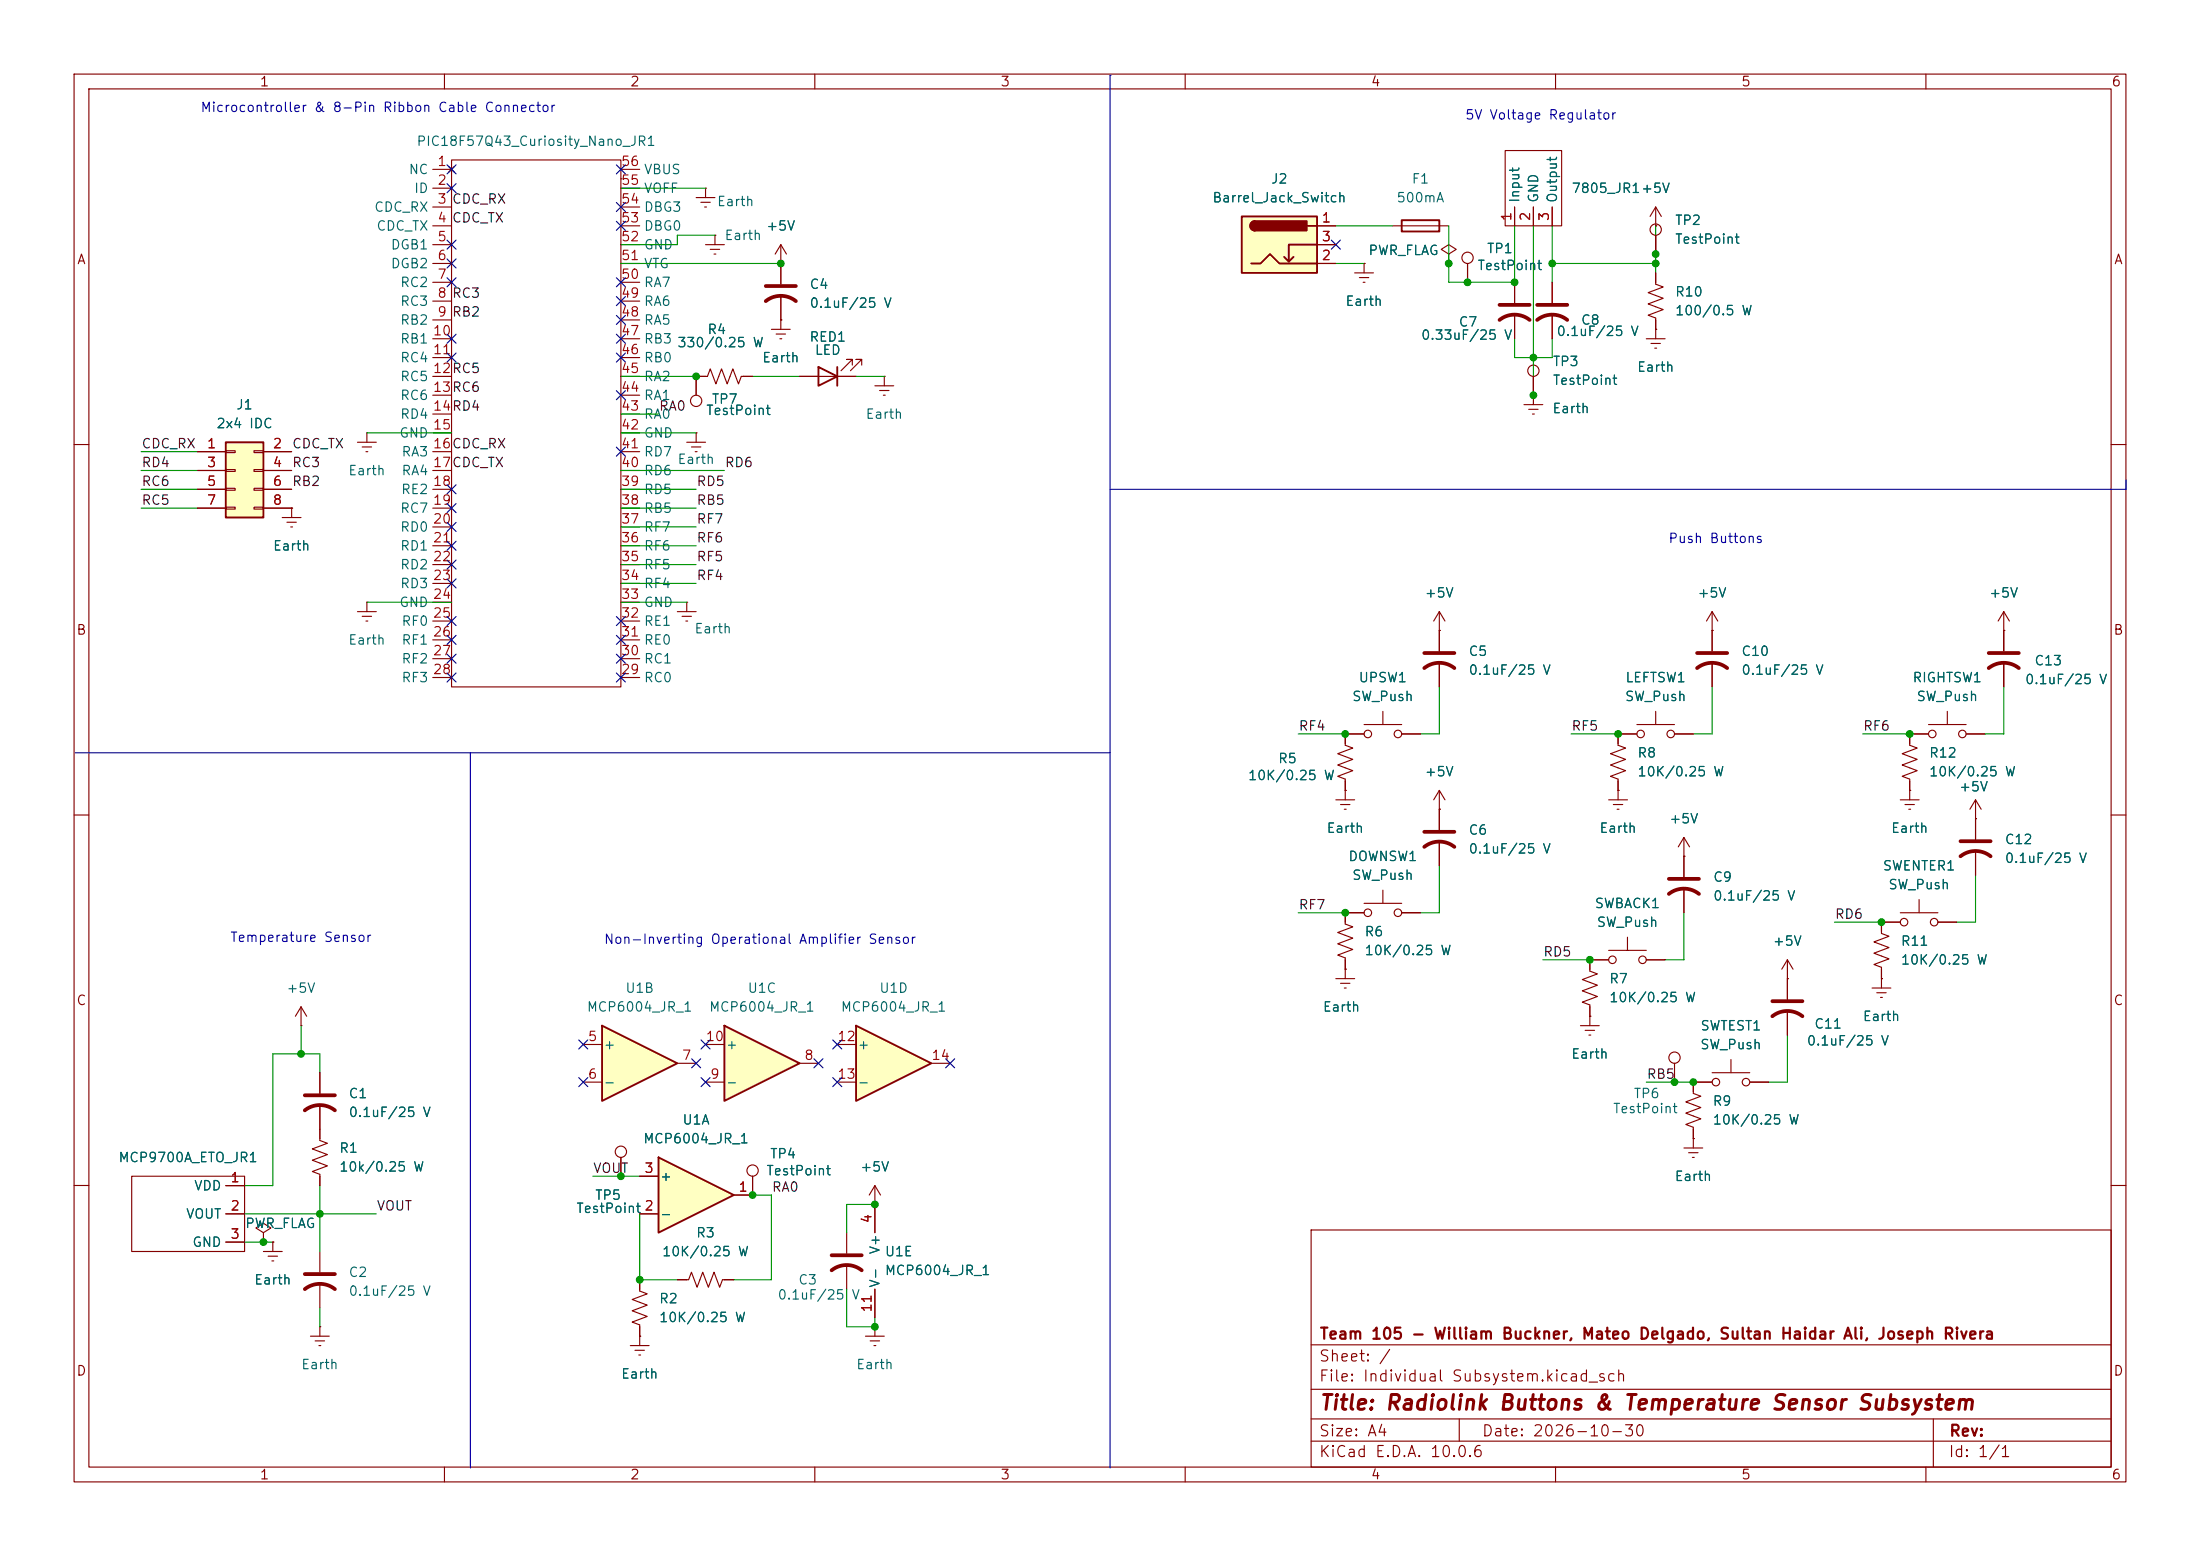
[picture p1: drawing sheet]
<svg xmlns="http://www.w3.org/2000/svg" width="297mm" height="210mm" viewBox="0 0 297 210" stroke-linecap="round" stroke-linejoin="round" font-family="sans-serif">
<g fill="none" stroke="#840000" stroke-width=".15">
<path d="M10 10h277v190h-277zM12 12h273v186h-273zM60 10v2M110 10v2M160 10v2M210 10v2M260 10v2M58.4 22.9h2.6M58.4 25.4h2.6M58.4 27.9h2.6M58.4 30.5h2.6M58.4 33h2.6"/>
<path d="M58.4 35.6h2.6M58.4 38.1h2.6M60.6 22.5l.7 .7M61 21.6h22.8v71.1h-22.8zM61.3 22.5l-.7 .7M83.8 24.1h.1M83.8 22.9h2.6M83.8 25.4h2.6M83.8 27.9h2.6M83.8 30.5h2.6M83.8 33h2.6M83.8 35.6h2.6"/>
<path d="M83.8 38.1h2.6M105.4 35.6v2.8M105.4 39.9v4.6M58.4 45.7h2.6M58.4 40.6h2.6M58.4 43.2h2.6M58.4 48.3h2.6M58.4 50.8h2.6M58.4 53.3h2.6M58.4 55.9h2.6M58.4 58.4h2.6M83.8 45.7h2.6"/>
<path d="M83.8 40.6h2.6M83.8 43.2h2.6M83.8 48.3h2.6M83.8 50.8h2.6M83.8 53.3h2.6M83.8 55.9h2.6M83.8 58.4h2.6M92.7 59.7h2.5M94 58.4h.1M94 58.4v1.3M104.1 44.5h2.6M104.8 45.1h1.2"/>
<path d="M105.3 45.7h.2M105.4 43.2h.1M107.9 50.8h7.7M115.1 49.3v-.8h-.8h.8l-1.6 1.5M116.3 49.3v-.8h-.7h.7l-1.5 1.5M118.1 52.1h2.5M118.7 52.7h1.3M119.3 53.3h.2M119.4 50.8h.1M119.4 50.8v1.3M10 60h2M58.4 61h2.6"/>
<path d="M58.4 63.5h2.6M58.4 66h2.6M58.4 68.6h2.6M58.4 71.1h2.6M58.4 73.7h2.6M58.4 76.2h2.6M58.4 78.7h2.6M83.8 61h2.6M83.8 63.5h2.6M83.8 66h2.6M83.8 68.6h2.6M83.8 71.1h2.6"/>
<path d="M83.8 73.7h2.6M83.8 76.2h2.6M83.8 78.7h2.6M93.3 60.3h1.3M93.9 61h.2M285 60h2M58.4 81.3h2.6M58.4 83.8h2.6M58.4 86.4h2.6M58.4 88.9h2.6M58.4 91.4h2.6M83.8 81.3h2.6"/>
<path d="M83.8 83.8h2.6M83.8 86.4h2.6M83.8 88.9h2.6M83.8 91.4h2.6M194.3 85.1h.1M194.3 82.6v5.3M194.3 89.4v3.3M194.3 82.6l-.8 1.2M194.3 82.6l.8 1.2M218.4 99.1v1.5l1.1 .4-2.1 .7 2.1 .8-2.1 .8 2.1 .7-2.1 .8 1 .4v2.8M270.5 85.1h.1M270.5 82.6l-.8 1.2"/>
<path d="M270.5 82.6l.8 1.2M270.5 82.6v2.5M10 110h2M217.2 108h2.5M217.8 108.6h1.3M218.3 109.2h.3M218.4 106.7h.1M227.3 115.6h.1M227.3 113l-.7 1.3M227.3 113l.8 1.3M227.3 113v5.4M227.3 119.9v3.3"/>
<path d="M285 110h2M10 160h2M91.4 172.7h1.6l.3-1 .8 2 .8-2 .7 2 .8-2 .8 2 .3-1h1.6M177 166h108v32h-108zM285 160h2M60 198v2M110 198v2M160 198v2M177 194.5h108M177 191.5h108M177 187.5h108M177 181.5h108"/>
<path d="M197 191.5v3M210 198v2M260 198v2M261 191.5v6.5"/>
</g>
<path d="M103.4 38.6h4M103.4 40.6a3.3 3.3 0 0 1 4 0M192.3 90.2a3.3 3.3 0 0 1 4 0M192.3 88.1h4M225.3 118.6h4.1M225.3 120.7a3.3 3.3 0 0 1 4.1 0" fill="none" stroke="#840000" stroke-width=".51"/>
<path d="M110.5 49.5l2.5 1.3-2.5 1.3zM113 49.5v2.6" fill="none" stroke="#840000" stroke-width=".25"/>
<path d="M88.9 156.2l10.2 5.1-10.2 5.1z" fill="#ffffc2"/>
<path d="M88.9 156.2l10.2 5.1-10.2 5.1z" fill="none" stroke="#840000" stroke-width=".25"/>
<g fill="none" stroke="#840000" stroke-width=".15">
<path d="M94 26.7h2.5M94.6 27.3h1.3M95.1 27.9h.3M95.2 25.4h.1M95.2 25.4v1.3M204.5 38.1v2.8M209.5 38.1v2.8M223.5 36.8v1.6l1 .3-2 .8 2 .8-2 .7 2 .8-2 .7 1 .4v2.8M223.5 30.5h.1M223.5 27.9v2.6M223.5 31.8v2.5M223.5 27.9l-.7 1.3"/>
<path d="M223.5 27.9l.8 1.3M204.5 42.4v3.3M209.5 42.4v3.3M222.2 45.7h2.6M222.9 46.4h1.3M223.4 47h.2M223.5 44.5h.1M91.4 82.6h2.6M92.1 83.2h1.2M92.6 83.8h.2M92.7 81.3h.1M92.7 81.3v1.3"/>
<path d="M181.6 99.1v1.5l1 .4-2 .7 2 .8-2 .8 2 .7-2 .8 1 .4v1.5M260.3 99.1h-2.5v1.5l1 .4-2 .7 2 .8-2 .8 2 .7-2 .8 1 .4v1.5M260.3 97.8h5.1M262.9 96v1.8M265.4 99.1h2.6M270.5 85.1v2.8M270.5 89.4v3.3M86.4 158.8h2.5M226.1 143.5v2.6M86.4 163.8h2.5M99.1 161.3h2.5M118.1 179.1h.1"/>
<path d="M118.1 179.1v1.2M116.8 180.3h2.6M117.5 181h1.2M118 181.6h.2"/>
<circle cx="223.5" cy="31" r=".76"/>
<circle cx="260.9" cy="99.1" r=".51"/>
<circle cx="264.9" cy="99.1" r=".51"/>
<circle cx="226.1" cy="142.7" r=".76"/>
</g>
<path d="M202.4 43.2a3.3 3.3 0 0 1 4.1 0M202.4 41.1h4.1M207.5 43.2a3.3 3.3 0 0 1 4.1 0M207.5 41.1h4.1M268.5 90.2a3.3 3.3 0 0 1 4 0M268.5 88.1h4" fill="none" stroke="#840000" stroke-width=".51"/>
<path d="M115.6 138.4l10.1 5.1-10.1 5.1z" fill="#ffffc2"/>
<path d="M115.6 138.4l10.1 5.1-10.1 5.1z" fill="none" stroke="#840000" stroke-width=".25"/>
<g fill="none" stroke="#840000" stroke-width=".15">
<path d="M182.9 36.8h2.5M183.5 37.5h1.3M184 38.1h.3M184.1 35.6h.1M184.1 35.6v1.2M198.1 35.6v2.5M205.7 54.6h2.6M206.4 55.2h1.2M206.9 55.9h.2M207 53.3h.1M207 50.8v3.8M48.3 82.6h2.5"/>
<path d="M48.9 83.2h1.3M49.4 83.8h.3M49.5 81.3h.1M49.5 81.3v1.3M218.4 99.1h2.6M221 97.8h5.1M223.5 96v1.8M226.1 99.1h2.5M231.1 85.1h.1M231.1 82.6l-.7 1.2M231.1 82.6l.8 1.2M231.1 82.6v2.5"/>
<path d="M113 141h2.6M113 146.1h2.6M125.7 143.5h2.6M35.6 166.4l1-.7-1-.6-1.1 .6 1.1 .7v1.2M35.6 167.6h.1M43.2 179.1h.1M43.2 168.9v2.8M43.2 173.2v3.3M43.2 179.1v1.2M118.1 162.6h.1M118.1 160v6.4M118.1 174v3.8"/>
<path d="M118.1 160l-.8 1.3M118.1 160l.8 1.3M41.9 180.3h2.5M42.5 181h1.3M43.1 181.6h.2"/>
<circle cx="198.1" cy="34.8" r=".76"/>
<circle cx="207" cy="50" r=".76"/>
<circle cx="221.5" cy="99.1" r=".51"/>
<circle cx="225.6" cy="99.1" r=".51"/>
</g>
<path d="M41.1 174a3.3 3.3 0 0 1 4.1 0M41.1 172h4.1" fill="none" stroke="#840000" stroke-width=".51"/>
<path d="M167.6 29.2h10.2v7.6h-10.2z" fill="#ffffc2"/>
<path d="M167.6 29.2h10.2v7.6h-10.2zM168.9 35.6h1.3l1.2-1.3 1.3 1.3h5.1M169.4 29.8a.64 .64 0 0 0-.6 .7 .64 .64 0 0 0 .6 .6M174.6 34.7l-.6 .6M176.5 30.5h1.3M177.8 33h-3.8v2.3l-.6-.6" fill="none" stroke="#840000" stroke-width=".25"/>
<g fill="#840000" stroke="#840000" stroke-width=".25">
<path d="M169 30l.4-.2v1.3a.63 .63 0 0 1-.6-.4 .63 .63 0 0 1 .2-.7z"/>
<path d="M169.4 29.8h7v1.3h-7z"/>
</g>
<g fill="none" stroke="#840000" stroke-width=".15">
<path d="M177.8 30.5h2.5M177.8 35.6h2.5M177.8 33h2.5M195.6 34.3l1-.6-1-.7-1 .7 1 .6v1.3M195.6 35.6h.1M38.1 69.9h2.5M38.7 70.5h1.3M39.2 71.1h.3M39.4 68.6h.1M39.4 68.6v1.3M231.1 85.1v2.8M231.1 89.4v3.3"/>
<path d="M241.3 132.1h.1M241.3 129.5l-.8 1.3M241.3 129.5l.8 1.3M241.3 129.5v5.4M241.3 136.4v3.3M254 124.5v1.5l1 .4-2 .7 2 .8-2 .8 2 .7-2 .8 1 .4v1.5M35.6 168.9h2.5M36.2 169.5h1.3M36.7 170.2h.3M36.8 167.6h.1M36.8 167.6v1.3"/>
</g>
<path d="M229.1 90.2a3.3 3.3 0 0 1 4.1 0M229.1 88.1h4.1M239.3 137.2a3.3 3.3 0 0 1 4 0M239.3 135.1h4" fill="none" stroke="#840000" stroke-width=".51"/>
<path d="M30.5 59.7h5.1v10.2h-5.1z" fill="#ffffc2"/>
<path d="M30.5 59.7h5.1v10.2h-5.1z" fill="none" stroke="#840000" stroke-width=".25"/>
<g fill="none" stroke="#840000" stroke-width=".15">
<path d="M26.7 61h3.8M26.7 63.5h3.8M26.7 66h3.8M26.7 68.6h3.8M30.5 60.8h1.2v.3h-1.2zM30.5 63.4h1.2v.2h-1.2zM30.5 65.9h1.2v.3h-1.2zM30.5 68.5h1.2v.2h-1.2zM34.3 60.8h1.3v.3h-1.3zM34.3 63.4h1.3v.2h-1.3zM34.3 65.9h1.3v.3h-1.3zM34.3 68.5h1.3v.2h-1.3z"/>
<path d="M35.6 61h3.8M35.6 63.5h3.8M35.6 66h3.8M35.6 68.6h3.8M213.4 138.4h2.5M214 139.1h1.3M214.5 139.7h.3M214.6 137.2h.1M217.2 129.5h-2.6v1.6l1 .3-2 .8 2 .8-2 .7 2 .8-2 .8 1 .3v2.8M217.2 128.3h5M219.7 126.5v1.8M222.2 129.5h2.6"/>
<path d="M252.7 133.4h2.6M253.4 134h1.2M253.9 134.6h.2M254 132.1h.1M254 132.1v1.3M17.8 158.8h15.2v10.1h-15.2zM227.3 154.9h2.6M228 155.6h1.2M228.5 156.2h.2M228.6 153.7h.1M231.1 146.1h-2.5v1.5l1 .4-2 .7 2 .8-2 .7 2 .8-2 .8 1 .3v2.8M231.1 144.8h5.1"/>
<path d="M233.7 143v1.8M236.2 146.1h2.6M30.5 160h2.5M30.5 163.8h2.5M30.5 167.6h2.5"/>
<circle cx="217.7" cy="129.5" r=".51"/>
<circle cx="221.7" cy="129.5" r=".51"/>
<circle cx="231.6" cy="146.1" r=".51"/>
<circle cx="235.7" cy="146.1" r=".51"/>
</g>
<path d="M97.8 138.4l10.1 5.1-10.1 5.1z" fill="#ffffc2"/>
<path d="M97.8 138.4l10.1 5.1-10.1 5.1z" fill="none" stroke="#840000" stroke-width=".25"/>
<path d="M43.2 149.1v4.8l1 .4-2 .8 2 .7-2 .8 2 .8-2 .7 1 .4v1.5M43.2 144.8v2.8M95.2 146.1h2.6M95.2 141h2.6M107.9 143.5h2.6" fill="none" stroke="#840000" stroke-width=".15"/>
<path d="M41.1 149.9a3.3 3.3 0 0 1 4.1 0M41.1 147.8h4.1" fill="none" stroke="#840000" stroke-width=".51"/>
<path d="M81.3 138.4l10.1 5.1-10.1 5.1z" fill="#ffffc2"/>
<path d="M189.2 29.7h5.1v1.5h-5.1zM81.3 138.4l10.1 5.1-10.1 5.1z" fill="none" stroke="#840000" stroke-width=".25"/>
<g fill="none" stroke="#840000" stroke-width=".15">
<path d="M95.2 33h2.6M95.9 33.7h1.3M96.4 34.3h.2M96.5 31.8h.1M96.5 31.8v1.2M105.4 35.6h.1M105.4 33l-.8 1.3M105.4 33l.8 1.3M105.4 33v5.4M105.4 39.9v3.3M177.8 30.5h2.5M177.8 33h2.5"/>
<path d="M177.8 35.6h2.5M184.1 35.6h.1M188 30.5h7.6M195.6 35.6h.1M198.1 35.6v2.5M203.2 20.3h7.6v10.2h-7.6zM204.5 27.9v2.6M204.5 38.1v2.8M207 27.9v2.6M209.5 27.9v2.6M209.5 38.1v2.8M223.5 30.5h.1"/>
<path d="M223.5 31.8v2.5M223.5 36.8v1.3M48.3 59.7h2.5M49.5 58.4h.1M49.5 58.4v1.3M101.6 50.8h-1.5l-.4 1-.8-2-.7 2-.8-2-.8 2-.7-2-.4 1h-1.5v2.5M105.4 43.2h.1M107.9 50.8h2.6M113 50.8h2.6M204.5 42.4v3.3M207 53.3h.1M207 50.8v2.5"/>
<path d="M209.5 42.4v3.3M223.5 44.5h.1M223.5 43.2v1.3M26.7 61h3.8M26.7 63.5h3.8M26.7 66h3.8M26.7 68.6h3.8M35.6 61h3.8M35.6 63.5h3.8M35.6 66h3.8M35.6 68.6h3.8M39.4 68.6h.1"/>
<path d="M48.9 60.3h1.3M49.4 61h.3M184.1 99.1h-2.5v1.2M184.1 97.8h5.1M186.7 96v1.8M189.2 99.1h2.6M194.3 85.1h.1M194.3 85.1v2.8M194.3 89.4v3.3M221 99.1h-2.6v1.2M226.1 99.1h2.5M231.1 85.1h.1"/>
<path d="M231.1 85.1v2.8M231.1 89.4v3.3M260.3 99.1h-2.5v1.2M265.4 99.1h2.6M270.5 85.1h.1M270.5 85.1v2.8M270.5 89.4v3.3M180.3 108h2.6M181 108.6h1.2M181.5 109.2h.2M181.6 106.7h.1M181.6 105.4v2.6"/>
<path d="M194.3 109.2h.1M194.3 106.7v5.3M194.3 113.5v3.3M194.3 106.7l-.8 1.3M194.3 106.7l.8 1.3M218.4 106.7h.1M218.4 105.4v1.3M227.3 115.6h.1M227.3 115.6v2.8M227.3 119.9v3.3M256.5 108h2.6M257.2 108.6h1.2"/>
<path d="M257.7 109.2h.2M257.8 106.7h.1M257.8 105.4v2.6M266.7 110.5h.1M266.7 108l-.8 1.2M266.7 108l.8 1.2M266.7 108v5.3M266.7 114.8v3.3M40.6 138.4h.1M40.6 135.9l-.7 1.3M40.6 135.9l.8 1.3M40.6 135.9v2.5"/>
<path d="M180.3 132.1h2.6M181 132.7h1.2M181.5 133.4h.2M181.6 130.8h.1M184.1 123.2h-2.5v1.5l1 .4-2 .8 2 .7-2 .8 2 .7-2 .8 1 .4v2.8M184.1 121.9h5.1M186.7 120.1v1.8M189.2 123.2h2.6M214.6 137.2h.1M214.6 135.9v1.3M217.2 129.5h-2.6v1.3M222.2 129.5h2.6"/>
<path d="M241.3 132.1h.1M241.3 132.1v2.8M241.3 136.4v3.3M254 132.1h.1M254 130.8v1.3M256.5 123.2h5.1M256.5 124.5h-2.5v1.2M259.1 121.4v1.8M261.6 124.5h2.6M43.2 144.8v2.8M43.2 149.1v4.6M43.2 158.8v1.2"/>
<path d="M78.7 141h2.6M78.7 146.1h2.6M83.8 156.2v2.6M86.4 158.8h2.5M91.4 143.5h2.6M101.6 158.8v2.5h-2.5M228.6 153.7h.1M228.6 152.4v1.3M231.1 146.1h-2.5v1.2M236.2 146.1h2.6M30.5 160h2.5M30.5 163.8h2.5"/>
<path d="M30.5 167.6h2.5M35.6 167.6h.1M36.8 167.6h.1M86.4 172.7v1.5l1 .4-2.1 .8 2.1 .7-2.1 .8 2.1 .8-2.1 .7 1.1 .4v2.8M86.4 163.8h2.5M91.4 172.7h1.3M97.8 172.7h1.3M114.3 166.4v2.8M114.3 170.7v3.3M118.1 162.6h.1M118.1 162.6v3.8M118.1 174v3.8"/>
<path d="M85.1 181.6h2.5M85.7 182.2h1.3M86.2 182.9h.3M86.4 180.3h.1"/>
<circle cx="94" cy="54.1" r=".76"/>
<circle cx="184.7" cy="99.1" r=".51"/>
<circle cx="188.7" cy="99.1" r=".51"/>
<circle cx="184.7" cy="123.2" r=".51"/>
<circle cx="188.7" cy="123.2" r=".51"/>
<circle cx="257" cy="124.5" r=".51"/>
<circle cx="261.1" cy="124.5" r=".51"/>
<circle cx="83.8" cy="155.4" r=".76"/>
<circle cx="101.6" cy="158" r=".76"/>
</g>
<path d="M192.3 114.3a3.3 3.3 0 0 1 4 0M192.3 112.3h4M264.7 115.6a3.3 3.3 0 0 1 4 0M264.7 113.5h4M112.3 171.5a3.3 3.3 0 0 1 4 0M112.3 169.4h4" fill="none" stroke="#840000" stroke-width=".51"/>
<path d="M149.9 10.2h.1M149.9 10.2v187.9M287 64.8v1.2h-137.1M10.2 101.6h139.7M63.5 101.6v96.5" fill="none" stroke="#0000c2" stroke-width=".15"/>
<g fill="none" stroke="#009600" stroke-width=".15">
<path d="M83.8 35.6h21.6M83.8 25.4h11.4M96.5 31.8h-5.1v1.2h-7.6M180.3 30.5h7.7M180.3 35.6h3.8M195.6 30.5v7.6h8.9v-7.6M207 30.5v22.8M209.5 30.5v7.6M209.5 35.6h14M223.5 30.5v6.3M49.5 58.4h11.5M83.8 58.4h10.2"/>
<path d="M83.8 55.9h5.1M83.8 50.8h10.2M101.6 50.8h6.3M115.6 50.8h3.8M204.5 45.7v2.6h5v-2.6M19 63.5h7.7M19 61h7.7M19 68.6h7.7M19 66h7.7M83.8 63.5h14M83.8 68.6h10.2M83.8 66h10.2"/>
<path d="M83.8 78.7h10.2M83.8 71.1h10.2M83.8 73.7h10.2M83.8 76.2h10.2M49.5 81.3h11.5M83.8 81.3h8.9M175.3 99.1h6.3M194.3 92.7v6.4h-2.5M212.1 99.1h6.3M231.1 92.7v6.4h-2.5M251.5 99.1h6.3M270.5 92.7v6.4h-2.5"/>
<path d="M194.3 116.8v6.4h-2.5M266.7 118.1v6.4h-2.5M40.6 138.4v3.8M175.3 123.2h6.3M208.3 129.5h6.3M227.3 123.2v6.3h-2.5M241.3 139.7v6.4h-2.5M247.6 124.5h6.4M43.2 144.8v-2.6h-6.4v17.8h-3.8M80 158.8h6.4M222.2 146.1h6.4M33 163.8h17.8"/>
<path d="M33 167.6h3.8M43.2 160v8.9M43.2 176.5v2.6M86.4 163.8v8.9h5M101.6 161.3h2.5v11.4h-5M114.3 174v5.1h3.8v-1.3M118.1 162.6h-3.8v3.8"/>
</g>
<g fill="none" stroke="#000084" stroke-width=".15">
<path d="M60.4 35l1.2 1.2M60.4 32.4l1.2 1.2M60.4 37.5l1.2 1.2M60.4 24.8l1.2 1.2M60.4 22.3l1.2 1.2M61.6 35l-1.2 1.2M61.6 32.4l-1.2 1.2M61.6 37.5l-1.2 1.2M61.6 24.8l-1.2 1.2M61.6 22.3l-1.2 1.2M83.2 37.5l1.2 1.2M83.2 22.3l1.2 1.2"/>
<path d="M83.2 27.3l1.2 1.2M83.2 29.9l1.2 1.2M84.4 22.3l-1.2 1.2M84.4 37.5l-1.2 1.2M84.4 27.3l-1.2 1.2M84.4 29.9l-1.2 1.2M179.7 32.4l1.2 1.2M180.9 32.4l-1.2 1.2M60.4 45.1l1.2 1.2M60.4 47.7l1.2 1.2M61.6 45.1l-1.2 1.2M61.6 47.7l-1.2 1.2"/>
<path d="M83.2 40l1.2 1.2M83.2 52.7l1.2 1.2M83.2 42.6l1.2 1.2M83.2 47.7l1.2 1.2M83.2 45.1l1.2 1.2M84.4 47.7l-1.2 1.2M84.4 45.1l-1.2 1.2M84.4 40l-1.2 1.2M84.4 42.6l-1.2 1.2M84.4 52.7l-1.2 1.2M60.4 70.5l1.2 1.2M60.4 68l1.2 1.2"/>
<path d="M60.4 78.1l1.2 1.2M60.4 73.1l1.2 1.2M60.4 65.4l1.2 1.2M60.4 75.6l1.2 1.2M61.6 70.5l-1.2 1.2M61.6 68l-1.2 1.2M61.6 78.1l-1.2 1.2M61.6 73.1l-1.2 1.2M61.6 65.4l-1.2 1.2M61.6 75.6l-1.2 1.2M83.2 60.4l1.2 1.2M84.4 60.4l-1.2 1.2"/>
<path d="M60.4 90.8l1.2 1.2M60.4 88.3l1.2 1.2M60.4 85.8l1.2 1.2M60.4 83.2l1.2 1.2M61.6 90.8l-1.2 1.2M61.6 88.3l-1.2 1.2M61.6 85.8l-1.2 1.2M61.6 83.2l-1.2 1.2M83.2 83.2l1.2 1.2M83.2 88.3l1.2 1.2M83.2 90.8l1.2 1.2M83.2 85.8l1.2 1.2"/>
<path d="M84.4 83.2l-1.2 1.2M84.4 88.3l-1.2 1.2M84.4 90.8l-1.2 1.2M84.4 85.8l-1.2 1.2M78.1 140.4l1.2 1.2M78.1 145.4l1.2 1.3M79.3 140.4l-1.2 1.2M79.3 145.4l-1.2 1.3M93.4 142.9l1.2 1.2M94.6 142.9l-1.2 1.2M94.6 145.4l1.3 1.3M94.6 140.4l1.3 1.2"/>
<path d="M95.9 145.4l-1.3 1.3M95.9 140.4l-1.3 1.2M109.9 142.9l1.2 1.2M111.1 142.9l-1.2 1.2M112.4 145.4l1.2 1.3M112.4 140.4l1.2 1.2M113.6 145.4l-1.2 1.3M113.6 140.4l-1.2 1.2M127.7 142.9l1.2 1.2M128.9 142.9l-1.2 1.2"/>
</g>
<g fill="#009600" stroke="#009600" stroke-width=".14">
<circle cx="43.2" cy="163.8" r=".46"/>
<circle cx="35.6" cy="167.6" r=".46"/>
<circle cx="40.6" cy="142.2" r=".46"/>
<circle cx="105.4" cy="35.6" r=".46"/>
<circle cx="94" cy="50.8" r=".46"/>
<circle cx="118.1" cy="162.6" r=".46"/>
<circle cx="118.1" cy="179.1" r=".46"/>
<circle cx="83.8" cy="158.8" r=".46"/>
<circle cx="86.4" cy="172.7" r=".46"/>
<circle cx="101.6" cy="161.3" r=".46"/>
<circle cx="209.5" cy="35.6" r=".46"/>
<circle cx="198.1" cy="38.1" r=".46"/>
<circle cx="207" cy="48.3" r=".46"/>
<circle cx="204.5" cy="38.1" r=".46"/>
<circle cx="195.6" cy="35.6" r=".46"/>
<circle cx="223.5" cy="34.3" r=".46"/>
<circle cx="223.5" cy="35.6" r=".46"/>
<circle cx="207" cy="53.3" r=".46"/>
<circle cx="181.6" cy="123.2" r=".46"/>
<circle cx="181.6" cy="99.1" r=".46"/>
<circle cx="257.8" cy="99.1" r=".46"/>
<circle cx="218.4" cy="99.1" r=".46"/>
<circle cx="254" cy="124.5" r=".46"/>
<circle cx="228.6" cy="146.1" r=".46"/>
<circle cx="214.6" cy="129.5" r=".46"/>
<circle cx="226.1" cy="146.1" r=".46"/>
</g>
<text font-size="2" fill="#840000" x="178" y="190.8">Title: Radiolink Buttons &amp; Temperature Sensor Subsystem</text>
<g font-size="1.5" fill="#840000">
<text x="178" y="184.1">Sheet: /</text>
<text x="178" y="181.1">Team 105 - William Buckner, Mateo Delgado, Sultan Haidar Ali, Joseph Rivera</text>
<text x="178" y="186.8">File: Individual Subsystem.kicad_sch</text>
<text x="178" y="197">KiCad E.D.A. 10.0.6</text>
<text x="178" y="194.2">Size: A4</text>
<text x="200" y="194.2">Date: 2026-10-30</text>
<text x="263" y="197">Id: 1/1</text>
<text x="263" y="194.2">Rev:</text>
</g>
<g font-size="1.3" fill="#840000">
<text x="35" y="12">1</text>
<text x="85" y="12">2</text>
<text x="135" y="12">3</text>
<text x="185" y="12">4</text>
<text x="235" y="12">5</text>
<text x="285" y="12">6</text>
<text x="10.3" y="36">A</text>
<text x="285.3" y="36">A</text>
<text x="10.2" y="86">B</text>
<text x="285.2" y="86">B</text>
<text x="10.2" y="136">C</text>
<text x="285.2" y="136">C</text>
<text x="10.2" y="186">D</text>
<text x="285.2" y="186">D</text>
<text x="35" y="200">1</text>
<text x="85" y="200">2</text>
<text x="135" y="200">3</text>
<text x="185" y="200">4</text>
<text x="235" y="200">5</text>
<text x="285" y="200">6</text>
</g>
<g font-size="1.3" fill="#0000c2">
<text x="27" y="15.4">Microcontroller &amp; 8-Pin Ribbon Cable Connector</text>
<text x="197.7" y="16.5">5V Voltage Regulator</text>
<text x="225.1" y="73.6">Push Buttons</text>
<text x="31" y="127.5">Temperature Sensor</text>
<text x="81.4" y="127.7">Non-Inverting Operational Amplifier Sensor</text>
</g>
<g font-size="1.3" fill="#006464">
<text x="55.1" y="23.8">NC</text>
<text x="56.1" y="20">PIC18F57Q43_Curiosity_Nano_JR1</text>
<text x="86.8" y="23.8">VBUS</text>
<text x="50.4" y="28.9">CDC_RX</text>
<text x="55.8" y="26.4">ID</text>
<text x="86.8" y="28.9">DBG3</text>
<text x="86.8" y="26.4">VOFF</text>
<text x="96.7" y="28.1">Earth</text>
<text x="163.6" y="27.6">Barrel_Jack_Switch</text>
<text x="171.5" y="25.1">J2</text>
<text x="188.4" y="27.6">500mA</text>
<text x="190.5" y="25.1">F1</text>
<text x="205.4" y="27.5" transform="rotate(-90 205.4 27.5)">Input</text>
<text x="208" y="27.5" transform="rotate(-90 208 27.5)">GND</text>
<text x="210.5" y="27.5" transform="rotate(-90 210.5 27.5)">Output</text>
<text x="212.1" y="26.4">7805_JR1+5V</text>
<text x="50.7" y="31.4">CDC_TX</text>
<text x="52.7" y="34">DGB1</text>
<text x="86.8" y="34">GND</text>
<text x="86.8" y="31.4">DBG0</text>
<text x="97.7" y="32.7">Earth</text>
<text x="103.3" y="31.4">+5V</text>
<text x="184.6" y="34.7">PWR_FLAG</text>
<text x="200.6" y="34.5">TP1</text>
<text x="226" y="30.7">TP2</text>
<text x="226" y="33.2">TestPoint</text>
<text x="52.7" y="36.5">DGB2</text>
<text x="53.9" y="39.1">RC2</text>
<text x="53.9" y="41.6">RC3</text>
<text x="86.8" y="41.6">RA6</text>
<text x="86.8" y="39.1">RA7</text>
<text x="86.8" y="36.5">VTG</text>
<text x="109.2" y="39.3">C4</text>
<text x="109.2" y="41.9">0.1uF/25 V</text>
<text x="181.5" y="41.6">Earth</text>
<text x="199.4" y="36.8">TestPoint</text>
<text x="226" y="40.3">R10</text>
<text x="53.9" y="44.1">RB2</text>
<text x="53.9" y="46.7">RB1</text>
<text x="86.8" y="46.7">RB3</text>
<text x="86.8" y="44.1">RA5</text>
<text x="91.3" y="47.2">330/0.25 W</text>
<text x="95.4" y="45.4">R4</text>
<text x="109.2" y="46.4">RED1</text>
<text x="191.8" y="46.2">0.33uF/25 V</text>
<text x="196.8" y="44.4">C7</text>
<text x="210" y="45.7">0.1uF/25 V</text>
<text x="213.3" y="44.1">C8</text>
<text x="226" y="42.9">100/0.5 W</text>
<text x="53.9" y="49.2">RC4</text>
<text x="53.9" y="51.8">RC5</text>
<text x="86.8" y="51.8">RA2</text>
<text x="86.8" y="49.2">RB0</text>
<text x="102.8" y="49.2">Earth</text>
<text x="109.9" y="48.2">LED</text>
<text x="209.5" y="49.7">TP3</text>
<text x="209.5" y="52.3">TestPoint</text>
<text x="220.9" y="50.5">Earth</text>
<text x="29.1" y="58.1">2x4 IDC</text>
<text x="31.8" y="55.6">J1</text>
<text x="53.8" y="59.4">GND</text>
<text x="53.9" y="54.3">RC6</text>
<text x="53.9" y="56.8">RD4</text>
<text x="86.8" y="59.4">GND</text>
<text x="86.8" y="56.8">RA0</text>
<text x="86.8" y="54.3">RA1</text>
<text x="95.2" y="56.3">TestPoint</text>
<text x="96" y="54.8">TP7</text>
<text x="116.8" y="56.8">Earth</text>
<text x="209.5" y="56.1">Earth</text>
<text x="46.9" y="64.5">Earth</text>
<text x="54.1" y="61.9">RA3</text>
<text x="54.1" y="64.5">RA4</text>
<text x="86.8" y="64.5">RD6</text>
<text x="86.8" y="61.9">RD7</text>
<text x="91.4" y="62.9">Earth</text>
<text x="53.9" y="69.5">RC7</text>
<text x="54.1" y="67">RE2</text>
<text x="86.8" y="69.5">RB5</text>
<text x="86.8" y="67">RD5</text>
<text x="36.8" y="74.6">Earth</text>
<text x="53.9" y="72.1">RD0</text>
<text x="53.9" y="74.6">RD1</text>
<text x="53.9" y="77.2">RD2</text>
<text x="86.8" y="77.2">RF5</text>
<text x="86.8" y="74.6">RF6</text>
<text x="86.8" y="72.1">RF7</text>
<text x="53.8" y="82.2">GND</text>
<text x="53.9" y="79.7">RD3</text>
<text x="86.8" y="82.2">GND</text>
<text x="86.8" y="79.7">RF4</text>
<text x="192.2" y="81">+5V</text>
<text x="229.1" y="81">+5V</text>
<text x="268.4" y="81">+5V</text>
<text x="46.9" y="87.3">Earth</text>
<text x="54.1" y="84.8">RF0</text>
<text x="54.1" y="87.3">RF1</text>
<text x="54.1" y="89.9">RF2</text>
<text x="86.8" y="89.9">RC1</text>
<text x="86.8" y="87.3">RE0</text>
<text x="86.8" y="84.8">RE1</text>
<text x="93.7" y="85.8">Earth</text>
<text x="198.2" y="88.8">C5</text>
<text x="235" y="88.8">C10</text>
<text x="54.1" y="92.4">RF3</text>
<text x="86.8" y="92.4">RC0</text>
<text x="182.5" y="94.9">SW_Push</text>
<text x="183.3" y="92.4">UPSW1</text>
<text x="198.2" y="91.4">0.1uF/25 V</text>
<text x="219.3" y="94.9">SW_Push</text>
<text x="219.3" y="92.4">LEFTSW1</text>
<text x="235" y="91.4">0.1uF/25 V</text>
<text x="258.1" y="92.4">RIGHTSW1</text>
<text x="258.7" y="94.9">SW_Push</text>
<text x="273.3" y="92.7">0.1uF/25 V</text>
<text x="274.6" y="90.1">C13</text>
<text x="168.4" y="105.6">10K/0.25 W</text>
<text x="172.5" y="103.3">R5</text>
<text x="192.2" y="105.1">+5V</text>
<text x="221" y="102.6">R8</text>
<text x="221" y="105.1">10K/0.25 W</text>
<text x="260.3" y="102.6">R12</text>
<text x="260.3" y="105.1">10K/0.25 W</text>
<text x="264.4" y="107.1">+5V</text>
<text x="179" y="112.7">Earth</text>
<text x="198.2" y="113">C6</text>
<text x="215.8" y="112.7">Earth</text>
<text x="225.3" y="111.5">+5V</text>
<text x="255.2" y="112.7">Earth</text>
<text x="181.9" y="116.5">DOWNSW1</text>
<text x="182.5" y="119.1">SW_Push</text>
<text x="198.2" y="115.5">0.1uF/25 V</text>
<text x="231.2" y="119.3">C9</text>
<text x="254.1" y="117.8">SWENTER1</text>
<text x="270.6" y="114.2">C12</text>
<text x="270.6" y="116.8">0.1uF/25 V</text>
<text x="215.2" y="122.9">SWBACK1</text>
<text x="215.5" y="125.4">SW_Push</text>
<text x="231.2" y="121.9">0.1uF/25 V</text>
<text x="254.8" y="120.3">SW_Push</text>
<text x="184.1" y="126.7">R6</text>
<text x="184.1" y="129.2">10K/0.25 W</text>
<text x="239.2" y="128">+5V</text>
<text x="256.5" y="128">R11</text>
<text x="256.5" y="130.5">10K/0.25 W</text>
<text x="38.6" y="134.3">+5V</text>
<text x="79.1" y="136.9">MCP6004_JR_1</text>
<text x="84.3" y="134.3">U1B</text>
<text x="95.6" y="136.9">MCP6004_JR_1</text>
<text x="100.8" y="134.3">U1C</text>
<text x="113.4" y="136.9">MCP6004_JR_1</text>
<text x="118.6" y="134.3">U1D</text>
<text x="178.5" y="136.9">Earth</text>
<text x="217.2" y="133">R7</text>
<text x="217.2" y="135.6">10K/0.25 W</text>
<text x="81.4" y="141.9">+</text>
<text x="97.9" y="141.9">+</text>
<text x="115.7" y="141.9">+</text>
<text x="212" y="143.2">Earth</text>
<text x="229.4" y="141.9">SW_Push</text>
<text x="229.5" y="139.4">SWTEST1</text>
<text x="243.8" y="141.4">0.1uF/25 V</text>
<text x="244.8" y="139.1">C11</text>
<text x="251.4" y="138.1">Earth</text>
<text x="47" y="148.5">C1</text>
<text x="81.4" y="147">-</text>
<text x="97.9" y="147">-</text>
<text x="115.7" y="147">-</text>
<text x="220.5" y="148.5">TP6</text>
<text x="231.1" y="149.6">R9</text>
<text x="45.7" y="155.9">R1</text>
<text x="47" y="151.1">0.1uF/25 V</text>
<text x="86.7" y="154.6">MCP6004_JR_1</text>
<text x="92" y="152.1">U1A</text>
<text x="217.7" y="150.6">TestPoint</text>
<text x="231.1" y="152.1">10K/0.25 W</text>
<text x="15.9" y="157.2">MCP9700A_ETO_JR1</text>
<text x="26.1" y="161">VDD</text>
<text x="45.7" y="158.4">10k/0.25 W</text>
<text x="89" y="159.7">+</text>
<text x="103.4" y="159">TestPoint</text>
<text x="103.9" y="156.7">TP4</text>
<text x="116" y="158.4">+5V</text>
<text x="226" y="159.7">Earth</text>
<text x="25" y="164.8">VOUT</text>
<text x="33" y="166.1">PWR_FLAG</text>
<text x="77.7" y="164">TestPoint</text>
<text x="80.2" y="162.3">TP5</text>
<text x="89" y="164.8">-</text>
<text x="93.9" y="167.3">R3</text>
<text x="25.9" y="168.6">GND</text>
<text x="34.2" y="173.7">Earth</text>
<text x="47" y="172.7">C2</text>
<text x="89.3" y="169.9">10K/0.25 W</text>
<text x="107.7" y="173.7">C3</text>
<text x="119.1" y="173.9" transform="rotate(-90 119.1 173.9)">V-</text>
<text x="119.1" y="169.4" transform="rotate(-90 119.1 169.4)">V+</text>
<text x="119.4" y="169.9">U1E</text>
<text x="119.4" y="172.4">MCP6004_JR_1</text>
<text x="47" y="175.2">0.1uF/25 V</text>
<text x="88.9" y="176.2">R2</text>
<text x="88.9" y="178.8">10K/0.25 W</text>
<text x="104.9" y="175.7">0.1uF/25</text>
<text x="114.9" y="175.7">V</text>
<text x="40.6" y="185.1">Earth</text>
<text x="115.5" y="185.1">Earth</text>
<text x="83.8" y="186.4">Earth</text>
</g>
<g font-size="1.3" fill="#a90000">
<text x="59" y="22.7">1</text>
<text x="83.8" y="22.7">56</text>
<text x="59" y="25.3">2</text>
<text x="59" y="27.8">3 CDC_RX</text>
<text x="83.8" y="27.8">54</text>
<text x="83.8" y="25.3">55</text>
<text x="204.3" y="29.9" transform="rotate(-90 204.3 29.9)">1</text>
<text x="206.9" y="29.9" transform="rotate(-90 206.9 29.9)">2</text>
<text x="209.4" y="29.9" transform="rotate(-90 209.4 29.9)">3</text>
<text x="59" y="30.3">4 CDC_TX</text>
<text x="59" y="32.9">5</text>
<text x="59" y="35.4">6</text>
<text x="83.8" y="35.4">51</text>
<text x="83.8" y="32.9">52</text>
<text x="83.8" y="30.3">53</text>
<text x="178.3" y="30.3">1</text>
<text x="178.3" y="35.4">2</text>
<text x="178.3" y="32.9">3</text>
<text x="59" y="38">7</text>
<text x="59" y="40.5">8 RC3</text>
<text x="83.8" y="40.5">49</text>
<text x="83.8" y="38">50</text>
<text x="58.4" y="45.6">10</text>
<text x="59" y="43">9 RB2</text>
<text x="83.8" y="45.6">47</text>
<text x="83.8" y="43">48</text>
<text x="58.4" y="48.1">11</text>
<text x="58.4" y="50.7">12RC5</text>
<text x="58.4" y="53.2">13RC6</text>
<text x="83.8" y="53.2">44</text>
<text x="83.8" y="50.7">45</text>
<text x="83.8" y="48.1">46</text>
<text x="58.4" y="55.7">14RD4</text>
<text x="58.4" y="58.3">15</text>
<text x="83.8" y="58.3">42</text>
<text x="83.8" y="55.7">43</text>
<text x="27.8" y="60.8">1</text>
<text x="27.8" y="63.4">3</text>
<text x="27.8" y="65.9">5</text>
<text x="36.7" y="60.8">2</text>
<text x="36.7" y="63.4">4</text>
<text x="36.7" y="65.9">6</text>
<text x="58.4" y="60.8">16CDC_RX</text>
<text x="58.4" y="63.4">17CDC_TX</text>
<text x="58.4" y="65.9">18</text>
<text x="83.8" y="65.9">39</text>
<text x="83.8" y="63.4">40</text>
<text x="83.8" y="60.8">41</text>
<text x="27.8" y="68.4">7</text>
<text x="36.7" y="68.4">8</text>
<text x="58.4" y="68.4">19</text>
<text x="58.4" y="71">20</text>
<text x="83.8" y="71">37</text>
<text x="83.8" y="68.4">38</text>
<text x="58.4" y="73.5">21</text>
<text x="58.4" y="76.1">22</text>
<text x="83.8" y="76.1">35</text>
<text x="83.8" y="73.5">36</text>
<text x="58.4" y="78.6">23</text>
<text x="58.4" y="81.1">24</text>
<text x="58.4" y="83.7">25</text>
<text x="83.8" y="83.7">32</text>
<text x="83.8" y="81.1">33</text>
<text x="83.8" y="78.6">34</text>
<text x="58.4" y="86.2">26</text>
<text x="58.4" y="88.8">27</text>
<text x="83.8" y="88.8">30</text>
<text x="83.8" y="86.2">31</text>
<text x="58.4" y="91.3">28</text>
<text x="83.8" y="91.3">29</text>
<text x="79.3" y="140.8">5</text>
<text x="92" y="143.4">7</text>
<text x="95.2" y="140.8">10</text>
<text x="108.5" y="143.4">8</text>
<text x="113" y="140.8">12</text>
<text x="125.7" y="143.4">14</text>
<text x="79.3" y="145.9">6</text>
<text x="95.8" y="145.9">9</text>
<text x="113" y="145.9">13</text>
<text x="31" y="159.9">1</text>
<text x="86.9" y="158.6">3</text>
<text x="99.6" y="161.2">1</text>
<text x="31" y="163.7">2</text>
<text x="31" y="167.5">3</text>
<text x="86.9" y="163.7">2</text>
<text x="118" y="165.2" transform="rotate(-90 118 165.2)">4</text>
<text x="118" y="177.2" transform="rotate(-90 118 177.2)">11</text>
</g>
<g font-size="1.3" fill="#0f0f0f">
<text x="88.9" y="55.8">RA0</text>
<text x="19" y="60.8">CDC_RX</text>
<text x="19" y="65.9">RC6</text>
<text x="19" y="63.4">RD4</text>
<text x="39.3" y="63.4">RC3</text>
<text x="39.3" y="65.9">RB2</text>
<text x="39.3" y="60.8">CDC_TX</text>
<text x="94" y="65.9">RD5</text>
<text x="97.8" y="63.4">RD6</text>
<text x="19" y="68.5">RC5</text>
<text x="94" y="68.5">RB5</text>
<text x="94" y="71">RF7</text>
<text x="94" y="76.1">RF5</text>
<text x="94" y="73.5">RF6</text>
<text x="94" y="78.6">RF4</text>
<text x="175.2" y="98.9">RF4</text>
<text x="212.1" y="98.9">RF5</text>
<text x="251.4" y="98.9">RF6</text>
<text x="175.2" y="123.1">RF7</text>
<text x="247.6" y="124.3">RD6</text>
<text x="208.3" y="129.4">RD5</text>
<text x="222.2" y="145.9">RB5</text>
<text x="80" y="158.6">VOUT</text>
<text x="104.1" y="161.2">RA0</text>
<text x="50.8" y="163.7">VOUT</text>
</g>
</svg>
